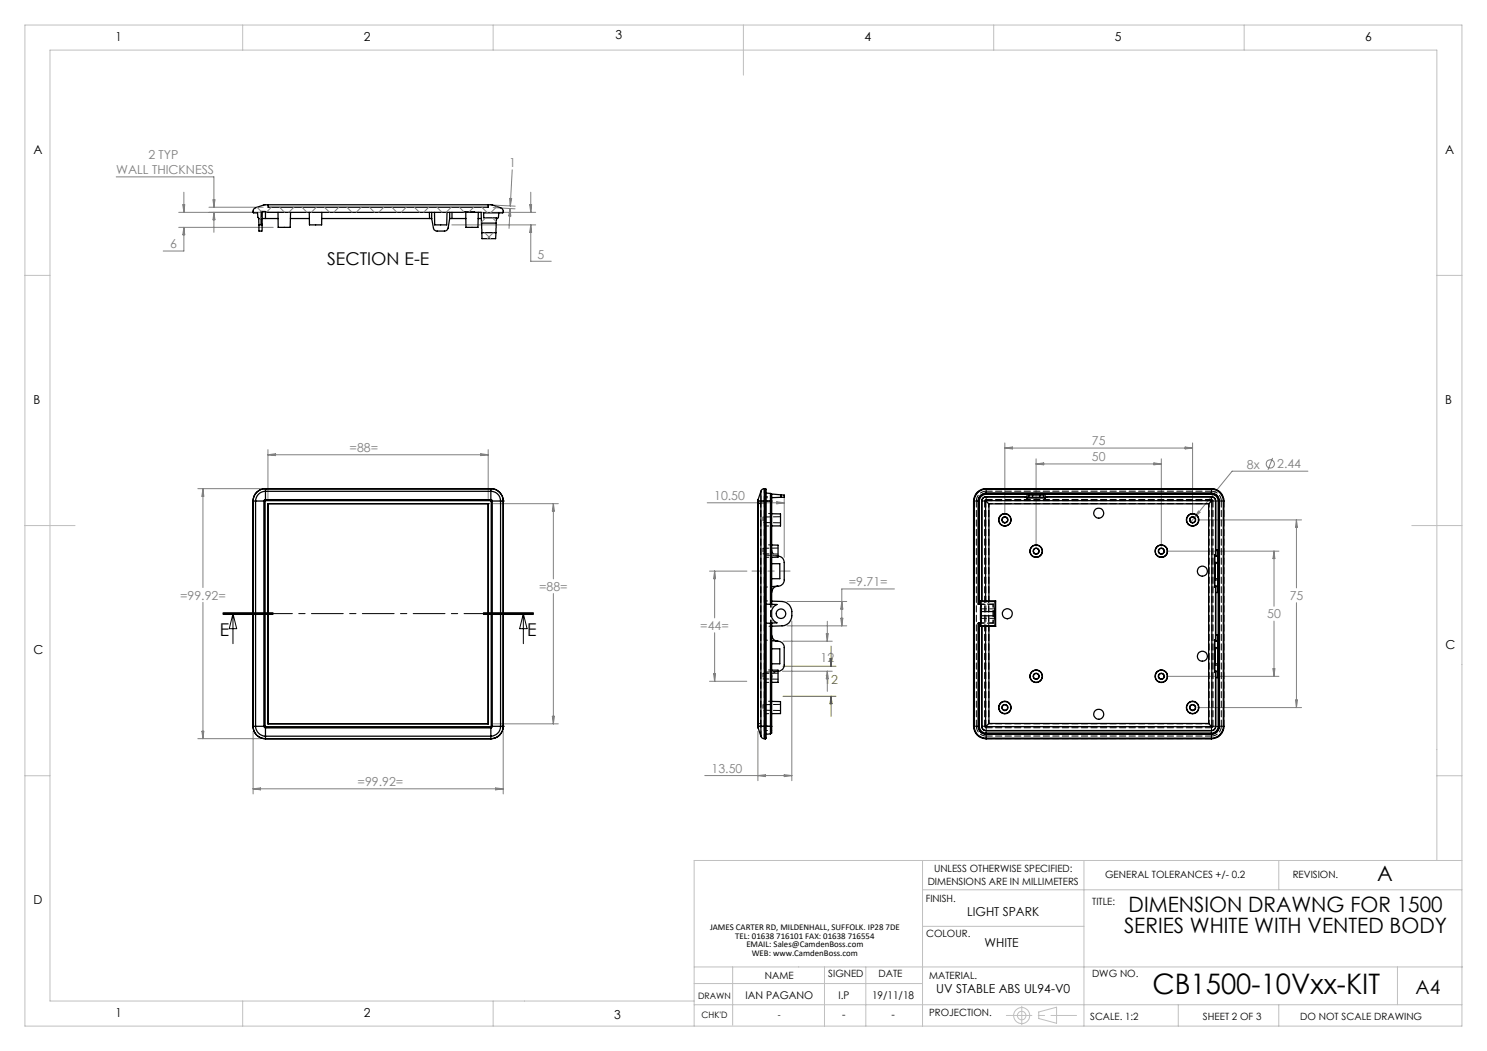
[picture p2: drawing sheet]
<svg xmlns="http://www.w3.org/2000/svg" width="297mm" height="210mm" viewBox="0 0 297 210" stroke-linecap="round" stroke-linejoin="round" font-family="sans-serif">
<g fill="none" stroke="#c0c0c0" stroke-width=".2">
<path d="M5 5h287v200h-287zM48.5 5v5M98.5 5v5M148.5 5v10M198.5 5v5M248.5 5v5M5 55h5M287 55h5M5 105h10M282 105h10M5 155h5M287 155h5"/>
<path d="M184.3 171.9v33.1M184.3 177.8h107.7M216.5 171.9v33.1M255.4 171.9v5.9M287 171.9v-161.9h-277v190h128.6M292 171.9h-153.4v33.1M138.6 196.5h45.7M138.6 193.2h153.5M146.3 193.2v11.6M164.7 193.2v11.8M172.9 193.2v11.8M184.3 185.1h32.2"/>
<path d="M279.1 193.2v7.6M48.5 200v5M98.5 200v5M138.6 200.8h153.4M207.5 202.2l3.5-.9v3.2l-3.5-1zM235.3 200.8v4.2M255.4 200.8v4.2"/>
<circle cx="204.1" cy="202.9" r="1.6"/>
<circle cx="204.1" cy="202.9" r=".86"/>
</g>
<path d="M201 202.9h14" fill="none" stroke="#c0c0c0" stroke-width=".2" stroke-dasharray="15.2 1.3 1.3 1.3" stroke-dashoffset="10.1"/>
<path d="M204.1 201v3.8" fill="none" stroke="#c0c0c0" stroke-width=".2" stroke-dasharray="15.2 1.3 1.3 1.3"/>
<g fill="none" stroke="#808080" stroke-width=".2">
<path d="M23.2 35.3h19.5v6.1M36.7 38.4v4M42.5 39.9h.4l-.2 1.5zM101.8 39.6l.4 .1-.3 1.5zM102.3 33.9l-.4 7.3M106 38.4v4M35.7 42.4h21.3M35.7 45.4h18.9M36.5 40.9h.4l-.2 1.5zM36.7 45.4v4.8h-4.1M36.7 45.4l.2 1.5h-.4zM41.7 41.4h10.9"/>
<path d="M42.7 42.4v4M42.7 42.4l.2 1.5h-.4zM51.3 41.4l.9 .9M52.1 43.5l-.1 .2M54.2 41.4l-1 1M55.8 41.4l1 1M58.7 41.4l-1 1M60.3 41.4l1 1M63.2 41.4l-1 1M64.8 41.4l1 1M67.7 41.4l-1 1M69.3 41.4l1 1"/>
<path d="M72.1 41.4l-.9 1M73.8 41.4l1 1M76.7 41.4l-1.1 1M78.3 41.4l1 1M81.1 41.4l-.9 1M82.8 41.4l1 1M85.6 41.4l-1 1M87.3 41.4l1 1M90.1 41.4l-1 1M90.2 44.9h16.8M91.8 41.4l.9 1M93.8 42.4h13.2"/>
<path d="M94.6 41.4l-.9 1M96.2 41.4l1.2 1.1M96.8 46.5l1.2 1.2M97 43.5l-.8 .9M98.4 43.5l.7 .8M98.5 41.5l4.4 .2M98.5 41l4.4 .2M98.5 46.5l-1.2 1.2M99.3 41.3l-1.3 1.2M101.9 41.7l-.2 3.9M101.9 41.7l.1 1.5-.4-.1zM105.8 40.9h.4l-.2 1.5z"/>
<path d="M106 44.9v7.3h4.1M106 44.9l.2 1.5h-.4zM39.5 97.6h12.5M40.5 97.6v19.8M40.5 97.6l.2 1.6h-.4zM53.5 89.8v9.8M53.5 90.9h44M53.5 90.9l1.5-.2v.3zM96 90.7l1.5 .2-1.5 .1zM97.5 89.8v9.8M156.6 99.5v11.9M200.7 88.5v14.4"/>
<path d="M200.7 89.5h37.5M200.7 89.5l1.5-.2v.4zM206.9 91.7v17.4M206.9 92.7h25.1M206.9 92.7l1.6-.2v.4zM230.5 92.5l1.5 .2-1.5 .2zM232 91.7v17.4M236.7 89.3l1.5 .2-1.5 .2zM238.2 88.5v14.4M254.2 91.5l-.9 2.4M261.2 94.1h-15.1l-7.5 9.3M98.5 100.6h13"/>
<path d="M110.5 100.6v15.1M110.5 118.6v26M110.5 100.6l.2 1.5h-.4zM141.3 100.5h15.3M141.7 114.1h7.5M142.7 114.1v9.4M142.7 114.1l.2 1.5h-.4zM151.4 100.5l1.5-.2v.4zM155.2 100.3l1.4 .2-1.4 .2zM178.6 117.7h-10.5v7.4M232.9 110.1h22.5M238.6 103.4l-.8 .9"/>
<path d="M239.2 103.9h20.8M239.4 102.1l.3 .3-1.1 1zM254.5 110.1v11M254.5 110.1l.1 1.5h-.4zM258.9 103.9v13.6M258.9 103.9l.3 1.5h-.4zM40.5 120.4v27.2M141.7 136.1h7.5M142.5 134.6h.4l-.2 1.5zM142.7 126.4v9.7M156.3 134.1h9.9M156.4 128.1h9.8"/>
<path d="M157.2 120.2h11.9M157.2 125.1h11.9M158.2 124.1v31.9M165 126.6h.4l-.2 1.5zM165.2 124.1v4M165.2 134.1v4M165.2 134.1l.2 1.5h-.4zM167.9 123.5h.4l-.2 1.6zM168.1 120.2l.2 1.5h-.4zM232.9 135.1h22.5M254.2 133.6h.4l-.1 1.5zM254.5 124.1v11"/>
<path d="M258.8 139.9h.4l-.3 1.5zM258.9 120.4v21M39.5 147.6h12.5M40.3 146.1h.4l-.2 1.5zM50.6 146.1v12.5M50.6 157.6h49.9M50.6 157.6l1.4-.2v.4zM98.5 144.6h13M99 157.4l1.5 .2-1.5 .2zM100.5 146.1v12.5M110.3 143.1h.4l-.2 1.5zM140.8 155h17.4"/>
<path d="M151.4 155l1.5-.2v.4zM151.4 146.1v9.9M156.6 154.8l1.6 .2-1.6 .2zM239.2 141.4h20.8"/>
<circle cx="253.7" cy="92.7" r=".83"/>
</g>
<path d="M106.5 122.6h-62" fill="none" stroke="#000" stroke-width=".2" stroke-dasharray="6.3 1.3 1.3 1.3" stroke-dashoffset="2.7"/>
<path d="M44.5 122.8h10zM44.5 122.6h10M44.5 122.4h10M46.5 122.6l.8 3h-1.5zM46.5 122.6v6M96.5 122.6h10M96.5 122.4h10M96.5 122.8h10M104.5 122.6v6M104.5 122.6l.8 3h-1.5z" fill="none" stroke="#000" stroke-width=".2"/>
<path d="M157.8 114.1h-7.6" fill="none" stroke="#808080" stroke-width=".2" stroke-dasharray="15.2 1.3 1.3 1.3" stroke-dashoffset="13.3"/>
<path d="M156.4 139.1h10.6M156.4 133.1h10.6M165.8 131.6h.4l-.2 1.5zM166 129.1v4M166 139.1v4M166 139.1l.2 1.5h-.4z" fill="none" stroke="#808000" stroke-width=".2"/>
<g fill="none" stroke="#000" stroke-width=".25">
<path d="M51.7 43.7l-.2-.3-.1-.9h-.7a.68 .68 0 0 1 .3-1l1.9-.6h45.3l1.8 .6a.72 .72 0 0 1 .4 1h-3.8v1h2.6l-.1 1.1M51.7 43.7v1.2M51.7 43.7h.4M51.7 44.9v1.3h.6l.1-1.3M51.7 44.9h.7M52.1 43.7v1.1h.3M52.4 44.8v.1M52.4 43.7h.6M52.4 42.3v2.5M53 42.3v1.4M53 43.7h2.6M53.5 40.9l.1 .5h43.9v-.5"/>
<path d="M55.5 42.4l.1 3h2.4v-3M58 43.7h3.8M61.8 42.4v2.5h2.4l.1-2.5M64.2 43.7h21.6M85.8 42.4v1.3M85.8 43.7h.4M86.2 43.7l.4 1.9a.74 .74 0 0 0 .7 .6h1.5a.74 .74 0 0 0 .7-.6l.3-1.9M86.2 42.4v1.3M86.8 42.4v2.5h2.4l.1-2.5M89.8 43.7h.5M89.8 42.4v1.3M90.3 42.4v1.3"/>
<path d="M90.3 43.7h2.8M92.8 42.4h-39.4l-.4-.1h-.8l-.1 1.4M92.8 42.4h2M93 42.4l.1 3h2.4v-3M94.8 42.4h1.3l.1 2.2M95.5 43.7h.6M96.2 44.6v1.9M96.2 44.6h2.9M96.2 46.5h2.9M96.2 46.5l.1 1.2h2.7l.1-1.2M99.1 44.6v1.9M99.6 42.5v.9l-.2 .3h-.3"/>
<path d="M53 99.8v.2M53 99.8l-.3 .3M53 98.2a1.99 1.99 0 0 0-2 1.9M53 97.6a2.47 2.47 0 0 0-2.4 2.5M53 97.6v.6M53 97.6h.1M53 97.6h45.2M53 99.8h45M53 98.2v1.6M53 98.2h45M98 99.8l.3 .3M98 99.8v.2"/>
<path d="M98 98.2a1.93 1.93 0 0 1 2 1.9M98 97.6v.6M98 97.6a2.53 2.53 0 0 1 2.5 2.5M98 97.6a2.41 2.41 0 0 1 2.5 2.5M98 97.6h.1M98 98.2v1.6M151.4 99.8v.3M152 98.2v1.9M152 98.2l-.6 1.6M152.6 97.6v2.5M152.6 97.6a.68 .68 0 0 0-.6 .6M152.6 97.6h.3"/>
<path d="M152.9 97.6v50M152.9 97.6l.1 .1v49.8l-.1 .1M153 98.5l.9 .1M153.9 98.6v22.1M153.9 98.6l.2 .2v1.3M154 98.7l2 .2M156 98.9h.6v.5h-.6M156 99.4h-1.9M156 98.9v.5M197 99.3l8.5 .1M197 99.3a.84 .84 0 0 0-.9 .8M197 98.8a1.33 1.33 0 0 0-1.4 1.3"/>
<path d="M197 99.3h.1M197 98.5a1.57 1.57 0 0 0-1.6 1.6M197 97.7a2.35 2.35 0 0 0-2.4 2.4M197 97.6a2.47 2.47 0 0 0-2.5 2.5M197 97.6h44.9M197 98.8h8.1M197 97.6v.1M197 98.5v.3M197 98.5h44.9M197 97.7h44.9M204.7 99.3l.4 .2M205.1 98.7l.4 .2"/>
<path d="M205.1 98.7h3.7M205.1 99.5h3.6M205.1 98.7v.8M205.5 98.9h.7M205.5 99.4h.7M205.5 98.9v.5M206.2 98.9h1.5M206.2 99.4h1.5M206.2 98.9v.5M207.7 99.4h.7M207.7 98.9v.5M208.4 98.9h-.7"/>
<path d="M208.4 98.9v.5M208.7 98.8v.7M208.7 98.8h33.2M208.8 98.7l-.4 .2M208.8 98.7l-.1 .1M209.2 99.3l-.5 .1h-.3M209.2 99.3h.1M209.2 99.3h32.7M209.2 99.3l-.5 .2M241.9 98.8a1.33 1.33 0 0 1 1.4 1.3M241.9 99.3a.84 .84 0 0 1 .9 .8M241.9 99.3h.1"/>
<path d="M241.9 98.5a1.57 1.57 0 0 1 1.7 1.6M241.9 97.7a2.41 2.41 0 0 1 2.4 2.4M241.9 97.6a2.47 2.47 0 0 1 2.5 2.5M241.9 97.6v.1M241.9 98.5v.3M50.5 100.1v45M50.5 100.1h.1M50.6 100.1h.4M51 100.1v45M51 100.1h1.7M52.7 100.1h.3M52.7 100.1v45"/>
<path d="M53 100.1v45M53 100v.1M53 100h45M97.5 100.6h.1M97.5 100.6h-44v44M97.5 100.6v44h-44M98 100l.1 .1M98.1 100.1h.2M98.1 100.1v45M98.3 100.1v45M98.3 100.1h1.7M100 100.1h.5"/>
<path d="M100 100.1v45M100.5 100.1h.1M100.5 100.1v45M151.4 100.1h.1M151.4 100.1v45M151.4 100.1h.6M152 100.1h.6M152 100.1v45M152.6 100.1h1.5M152.6 100.1v45M154.1 102.6l1.8 .1v2.4h-1.8M154.1 108.9h1.3v2.4l-1.3 .1"/>
<path d="M154.1 100.1v20.6M154.1 112.6h1.7v3h-1.7M155.3 117.1a1.34 1.34 0 0 0-1.2 1.3M155.3 117.1l-1.2 .1M155.4 111.1a1.26 1.26 0 0 1 1.2 1.3v3.5a1.22 1.22 0 0 1-1.3 1.2M194.5 100.1h.1M194.5 100.1v45M194.6 100.1v45M195.4 100.1h.2M195.4 100.1v20.6M195.6 100.1v20.6M196.1 100.1h.1"/>
<path d="M196.1 100.1v20M196.9 100l.6 .7M196.9 100h45.1M196.9 100v20.1M197.5 100.7v19.4M197.5 100.7h43.9M241.4 100.7v43.9M242 100l-.6 .7M242 100v45.2M242.6 110.9v.2M242.6 110.9v6.5M242.6 110.9h.2"/>
<path d="M242.6 117.4h.2M242.6 115.6h.1M242.6 112.6h.1M242.6 111.1v1.3M242.6 111.1h.1M242.6 115.9v1.2M242.6 117.1h.1M242.6 112.4v3.5M242.6 112.4h.6M242.6 115.9h.6M242.6 111.1h.7M242.6 117.1v.3"/>
<path d="M242.6 117.1h.7M242.8 100.1h.1M242.8 110.9v.1M242.8 100.1v10.8M242.8 117.4v10.5M242.8 109.9v1.2M242.8 117.1v1.3M242.8 109.9h.5M242.8 118.4h.5M242.8 117.2v.2M242.8 100.1v9.8M242.8 118.4v8.5"/>
<path d="M243.2 115.9l.1 1.2M243.2 112.4v3.5M243.3 112.6h.1M243.3 115.6h.1M243.3 117.1v1.3M243.3 111.1l-.1 1.3M243.3 109.9v1.2M243.3 109.9v8.5M243.3 100.1h.3M243.3 100.1v45M243.6 100.1v45M244.3 100.1h.1"/>
<path d="M244.3 100.1v45M244.4 100.1v45M153 124.5h.9M153 120.7h.9M153.9 124.5v22.1M153.9 120.7h.2M154.1 120.1l2.1 .1a2.22 2.22 0 0 1 2 2.8 1.99 1.99 0 0 1-2 2.1h-2.1M154.1 120.7l1.1 .1a2 2 0 0 0-1.2 1.8 2 2 0 0 0 1.2 1.9h-1.1M154.1 133.9h1.3v2.4h-1.3M154.1 126.9a1.27 1.27 0 0 0 1.2 1.2M154.1 124.5v20.6M154.1 124.5h-.2"/>
<path d="M154.1 129.6h1.7v3h-1.7M154.1 128l1.2 .1M155.3 128.1a1.29 1.29 0 0 1 1.3 1.3v3.5a1.2 1.2 0 0 1-1.2 1.2M195.4 120.7v-20.6a1.51 1.51 0 0 1 1.6-1.5h44.9a1.57 1.57 0 0 1 1.6 1.5v45a1.57 1.57 0 0 1-1.6 1.5h-44.9a1.51 1.51 0 0 1-1.6-1.5v-20.6M195.4 124.5v20.6M195.4 120.7h.4M195.6 124.5v20.6M195.6 124.5h.2M195.6 124.5h-.2M195.8 120.7v3.8M195.8 120.1v.6M195.8 124.5v.6"/>
<path d="M195.8 120.1l.1 .1M195.8 125.1h.3M195.9 120.2l.1 2M195.9 121.7v1.9zM195.9 125.1h2.9M195.9 120.2h2.9M195.9 125.1h-.1M196 123l-.1 2.1M196 123h2.7M196 122.2v.8M196 122.2h2.7M196.1 125.1l.8 .1"/>
<path d="M196.1 125.1v20M196.1 120.1h.1M196.9 120.1h.6M196.9 125.2h.6M196.9 120.1h-1.1M196.9 125.2v20M197.5 120.1h1.4M197.5 125.2h1.4M197.5 125.2v19.4M198.7 123l.1 2.1M198.7 122.2v.8M198.8 120.2l-.1 2"/>
<path d="M198.8 121.7v1.9zM198.8 125.1l.1 .1M198.9 120.1v5.1M198.9 120.1l-.1 .1M242.6 127.9v6.5M242.6 127.9v.2M242.6 127.9h.2M242.6 134.4h.2M242.6 129.6h.1M242.6 132.6h.1M242.6 128.1v1.3M242.6 132.9v1.2"/>
<path d="M242.6 128.1h.1M242.6 134.1h.1M242.6 129.4v3.5M242.6 128.1h.7M242.6 129.4h.6M242.6 132.9h.6M242.6 134.1h.7M242.6 134.1v.3M242.8 127.9v.1M242.8 134.4v10.7M242.8 126.9v1.2M242.8 134.1v1.3"/>
<path d="M242.8 126.9h.5M242.8 135.4h.5M242.8 134.2v.2M242.8 135.4v9.7M243.2 132.9l.1 1.2M243.2 129.4v3.5M243.3 129.6h.1M243.3 132.6h.1M243.3 134.1v1.3M243.3 128.1l-.1 1.3M243.3 126.9v1.2M243.3 126.9v8.5"/>
<path d="M50.5 145.1a2.53 2.53 0 0 0 2.5 2.5M50.5 145.1h.1M50.6 145.1h.4M50.6 145.1a2.41 2.41 0 0 0 2.4 2.5M51 145.1a2.05 2.05 0 0 0 2 2M51 145.1h1.7M52.7 145.1l.3 .3M52.7 145.1h.3M53 145.1v.1M53 145.2v.2M53 147.1v.5M53 145.2h45"/>
<path d="M53 145.4h45M53 147.1h45M53 145.4v1.7M53 147.6h.1M53 147.6h45M97.5 144.6h-44M98 145.2v.2M98 147.1v.5M98 145.4v1.7M98 147.6h.1M98.1 145.1l-.1 .1M98.1 145.1h.2"/>
<path d="M98.3 145.1l-.3 .3M98.3 145.1h1.7M100 145.1a1.99 1.99 0 0 1-2 2M100 145.1h.5M100.5 145.1a2.47 2.47 0 0 1-2.5 2.5M100.5 145.1h.1M151.4 145.1v.3M151.4 145.1h.1M151.4 145.1h.6M151.4 145.4l.6 1.7M152 145.1v2M152 145.1h.6"/>
<path d="M152 147.1l.1 .3 .5 .2M152.6 145.1v2.5M152.6 145.1h1.5M152.6 147.6h.3M153.9 146.6l-.9 .1M154.1 145.1v1.4l-.2 .1M154.1 140.2h1.8v2.4h-1.8M194.5 145.1a2.53 2.53 0 0 0 2.5 2.5M194.5 145.1h.1M194.6 145.1a2.29 2.29 0 0 0 2.4 2.4M195.4 145.1a1.57 1.57 0 0 0 1.6 1.6M195.4 145.1h.2"/>
<path d="M195.6 145.1a1.33 1.33 0 0 0 1.4 1.4M196.1 145.1a.9 .9 0 0 0 .9 .9M196.1 145.1h.1M196.1 145.1a.84 .84 0 0 0 .9 .9M196.9 145.2h45.1M197 147.6h44.9M197 146h44.9M197 146.5h44.9M197 146h.1M197 146.5v.2M197 147.5v.1M197 146.7h44.9"/>
<path d="M197 147.5h44.9M197.5 144.6l-.6 .6M197.5 144.6h43.9M241.4 144.6l.6 .6M241.9 146h.1M241.9 146.5v.2M241.9 147.5v.1M242.8 145.1a.84 .84 0 0 1-.9 .9M242.8 145.1h.1M242.8 145.1a.9 .9 0 0 1-.9 .9M243.3 145.1a1.33 1.33 0 0 1-1.4 1.4M243.3 145.1h.3"/>
<path d="M243.6 145.1a1.57 1.57 0 0 1-1.7 1.6M244.3 145.1a2.35 2.35 0 0 1-2.4 2.4M244.3 145.1h.1M244.4 145.1a2.53 2.53 0 0 1-2.5 2.5"/>
<circle cx="200.7" cy="103.9" r=".62"/>
<circle cx="200.7" cy="103.9" r=".55"/>
<circle cx="200.7" cy="103.9" r="1.2"/>
<circle cx="200.7" cy="103.9" r="1.24"/>
<circle cx="207" cy="110.1" r=".6"/>
<circle cx="207" cy="110.1" r=".55"/>
<circle cx="207" cy="110.1" r="1.2"/>
<circle cx="207" cy="110.1" r="1.26"/>
<circle cx="219.4" cy="102.5" r=".99"/>
<circle cx="231.9" cy="110.1" r=".54"/>
<circle cx="232" cy="110.1" r="1.27"/>
<circle cx="232" cy="110.1" r="1.21"/>
<circle cx="232" cy="110.1" r=".6"/>
<circle cx="238.2" cy="103.9" r=".62"/>
<circle cx="238.2" cy="103.9" r=".55"/>
<circle cx="238.2" cy="103.9" r="1.24"/>
<circle cx="238.2" cy="103.9" r="1.2"/>
<circle cx="240.2" cy="114.1" r="1"/>
<circle cx="156" cy="122.6" r=".95"/>
<circle cx="201.2" cy="122.6" r="1"/>
<circle cx="206.9" cy="135.1" r=".61"/>
<circle cx="207" cy="135.1" r=".55"/>
<circle cx="207" cy="135.1" r="1.24"/>
<circle cx="207" cy="135.1" r="1.21"/>
<circle cx="231.9" cy="135.1" r=".54"/>
<circle cx="231.9" cy="135.1" r=".61"/>
<circle cx="232" cy="135.1" r="1.25"/>
<circle cx="232" cy="135.1" r="1.22"/>
<circle cx="240.2" cy="131.1" r=".99"/>
<circle cx="200.7" cy="141.4" r=".62"/>
<circle cx="200.7" cy="141.4" r=".55"/>
<circle cx="200.7" cy="141.4" r="1.2"/>
<circle cx="200.7" cy="141.4" r="1.24"/>
<circle cx="219.4" cy="142.7" r="1"/>
<circle cx="238.2" cy="141.4" r=".62"/>
<circle cx="238.2" cy="141.4" r=".55"/>
<circle cx="238.2" cy="141.4" r="1.2"/>
<circle cx="238.2" cy="141.4" r="1.24"/>
</g>
<path d="M152.7 99.3l1.5-.1M152.7 99.5l1.5-.1M152.7 100.1h1.5M152.7 117.3l1.5-.1M152.7 120.1h1.5M152.7 127.9l1.5 .1M153.9 120.7v3.8M154.2 125.1l-1.5 .1M154.2 124.5v-3.8M198.3 124.4v-3.6M152.7 146h1.5M152.7 145.1h1.5" fill="none" stroke="#000" stroke-width=".2" stroke-dasharray="1.3 .6" stroke-dashoffset=".7"/>
<path d="M152.7 100.1v-.8M153 100.1h.9M198.3 120.8h-2.4M198.3 124.4h-2.4M152.7 146v-.9M153 145.1h.9" fill="none" stroke="#000" stroke-width=".2" stroke-dasharray="1.3 .6" stroke-dashoffset=".4"/>
<path d="M152.7 120.1v-20M195.9 123.6h2.9M198.8 121.7h-2.9M152.7 145.1v-19.9" fill="none" stroke="#000" stroke-width=".2" stroke-dasharray="1.3 .6" stroke-dashoffset=".2"/>
<path d="M152.7 100.1v-2.5M152.7 100.1h-.7M152.7 100l.2 .7M155.3 111.1l-2.6-.2M155.3 134.1l-2.6 .2M152.7 147.6v-2.5M152.7 145.1h-.7M152.7 145.2l.2-.6" fill="none" stroke="#000" stroke-width=".2" stroke-dasharray="1.3 .6" stroke-dashoffset=".3"/>
<path d="M152.4 103.3v1.1M152.4 109.6v1.1M152.9 100.7v19.4M197.5 100.6h44M241.5 100.6v44M152.4 134.6v1.1M152.9 125.1v19.5M152.4 140.8v1.1M197.5 144.6v-44M241.5 144.6h-44" fill="none" stroke="#000" stroke-width=".2" stroke-dasharray="1.3 .6" stroke-dashoffset=".5"/>
<g fill="none" stroke="#000" stroke-width=".2" stroke-dasharray="1.3 .6">
<path d="M156 98.8v.6M197 97.6h.1M197 98.1v-.5M197 98.1h45M197 99.8v.2M197 99.8l-.3 .3M242 97.6h.1M242 97.6v.5M242 97.6h-45M242 98.1a1.96 1.96 0 0 1 1.9 2M242 99.8v.2M242 99.8h-45"/>
<path d="M151.4 100.1h.1M151.4 100.1v-.3M151.4 100.1h.6M151.9 100.6h-.5M152 100.1v45M152.7 100.1h.2M152.9 103.5h.1M152.9 115.1h.1M152.9 101.5h.1M152.9 113.1h.1M153 100.1h-.1M153.9 100.1h.3"/>
<path d="M155.4 111.1h-.1M194.5 100.1h.1M194.5 100.1v45M195 100.1h-.5M195 100.1a1.96 1.96 0 0 1 2-2M196.7 100.1v45M196.7 100.1h.2M196.9 100.1l.1-.1M197 100h45M242 100v.1M242 100.1h.3M242 100.1v45"/>
<path d="M242.3 100.1l-.3-.3M242.6 115.6h.7M242.6 112.6h.7M243.9 100.1v45M244.5 100.1h.1M244.5 100.1h-.6M152.7 120.1v5.1M152.9 123.6h.1M152.9 132.1h.1M152.9 125.1v-5M152.9 121.6h.1M152.9 130.1h.1"/>
<path d="M155.3 134.1h.1M198.3 120.8l.1-.1M198.4 124.5l-.1-.1M242.6 129.6h.7M242.6 132.6h.7M151.4 145.1h.1M151.4 145.4v-.3M151.4 145.1v-45M151.9 144.6h-.5M152 145.1h-.6M152.7 145.1v-45M152.9 143.7h.1"/>
<path d="M152.9 141.7h.1M152.9 145.1h.1M152.9 145.1h-.2M153.9 145.1h.3M194.5 145.1h.1M195 145.1h-.5M195 145.1v-45M196.7 145.1h.2M196.7 145.1l.3 .3M196.9 145.1v-45M197 147.6h.1M197 147.6h45"/>
<path d="M197 147.1v.5M197 147.1a1.96 1.96 0 0 1-2-2M197 145.4h45M197 145.2v.2M197 145.2l-.1-.1M242 147.6h.1M242 147.6v-.5M242 147.1h-45M242 145.4l.3-.3M242 145.2v.2M242 145.2h-45M242 145.1h.3"/>
<path d="M242 145.1v.1M242.3 145.1v-45M243.9 145.1a1.96 1.96 0 0 1-1.9 2M244.5 145.1v-45M244.5 145.1h-.6M244.5 145.1h.1"/>
</g>
<g fill="none" stroke="#000" stroke-width=".2" stroke-dasharray="1.3 .6" stroke-dashoffset=".6">
<path d="M197 97.6a2.48 2.48 0 0 0-2.5 2.5M152.9 101.5v2M152.9 113.1v2M152.9 105.1h1.3M152.9 111.4l1.3-.1M154.2 102.6h-1.3M154.2 108.9h-1.3M197.5 100.6h43.9M241.4 100.6v44M244.5 100.1a2.48 2.48 0 0 0-2.5-2.5M152.9 121.6v2M152.9 130.1v2"/>
<path d="M152.9 136.4l1.3-.1M154.2 133.9h-1.3M198.4 120.7v3.8M151.9 144.6v-44M152.9 141.7v2M152.9 142.6h1.3M154.2 140.1h-1.3M194.5 145.1a2.48 2.48 0 0 0 2.5 2.5M197.5 144.6v-44M241.4 144.6h-43.9M242 147.6a2.48 2.48 0 0 0 2.5-2.5"/>
</g>
<path d="M152 98.1v2M152 145.1v2" fill="none" stroke="#000" stroke-width=".2" stroke-dasharray="1.3 .6" stroke-dashoffset="1"/>
<path d="M155.3 111.1a1.25 1.25 0 0 1-1.1-1.2M154.2 135.4a1.25 1.25 0 0 1 1.1-1.3" fill="none" stroke="#000" stroke-width=".2" stroke-dasharray="1.3 .6" stroke-dashoffset=".9"/>
<path d="M152.4 104.4l3.5 .1M155.9 103.2l-3.5 .1M152.4 141.9l3.5 .1M155.9 140.7l-3.5 .1" fill="none" stroke="#000" stroke-width=".2" stroke-dasharray="1.3 .6" stroke-dashoffset="-.2"/>
<path d="M152.4 110.7h3M155.4 109.5l-3 .1M152.4 135.7h3M155.4 134.5l-3 .1M198.4 124.5h-3M198.4 120.7h-3" fill="none" stroke="#000" stroke-width=".2" stroke-dasharray="1.3 .6" stroke-dashoffset=".1"/>
<path d="M197 99.8v-1.7M242 99.8v-1.7M196.7 100.1h-1.7M242.3 100.1h1.6M195 145.1h1.7M197 147.1v-1.7M242 147.1v-1.7M243.9 145.1h-1.6" fill="none" stroke="#000" stroke-width=".2" stroke-dasharray="1.3 .6" stroke-dashoffset=".8"/>
<text font-size="5.6" x="230.2" y="198.6">CB1500-10Vxx-KIT</text>
<g font-size="4.2">
<text x="275.1" y="176">A</text>
<text x="225.4" y="182.2">DIMENSION DRAWNG FOR 1500</text>
<text x="224.5" y="186.5">SERIES WHITE WITH VENTED BODY</text>
</g>
<text font-size="3.9" x="282.7" y="198.6">A4</text>
<g font-size="3.5">
<text x="65.3" y="52.9">SECTION E-E</text>
<text x="43.9" y="127.2">E</text>
<text x="105.3" y="127.2">E</text>
</g>
<g font-size="2.5">
<text x="23.1" y="8.2">1</text>
<text x="72.7" y="8.2">2</text>
<text x="123" y="7.8">3</text>
<text x="172.7" y="8.2">4</text>
<text x="222.7" y="8.2">5</text>
<text x="272.7" y="8.2">6</text>
<text x="6.7" y="30.7">A</text>
<text x="288.7" y="30.7">A</text>
<text x="6.7" y="80.7">B</text>
<text x="288.7" y="80.7">B</text>
<text x="6.7" y="130.7">C</text>
<text x="288.7" y="129.7">C</text>
<text x="6.7" y="180.7">D</text>
<text x="193.2" y="183.1">LIGHT SPARK</text>
<text x="196.6" y="189.3">WHITE</text>
<text x="23.1" y="203.2">1</text>
<text x="72.7" y="203.2">2</text>
<text x="122.7" y="203.5">3</text>
<text x="187" y="198.3">UV STABLE ABS UL94-V0</text>
</g>
<g font-size="2.5" fill="#808080">
<text x="23.2" y="34.8">WALL THICKNESS</text>
<text x="29.6" y="31.8">2 TYP</text>
<text x="101.7" y="33.4">1</text>
<text x="34" y="49.6">6</text>
<text x="107.4" y="51.7">5</text>
<text x="218.1" y="89">75</text>
<text x="69.8" y="90.3">=88=</text>
<text x="218.1" y="92.1">50</text>
<text x="249.1" y="93.6">8x</text>
<text x="255.1" y="93.6">2.44</text>
<text x="142.6" y="99.9">10.50</text>
<text x="36" y="119.8">=99.92=</text>
<text x="107.7" y="118.1">=88=</text>
<text x="169.5" y="117.1">=9.71=</text>
<text x="257.6" y="119.9">75</text>
<text x="139.9" y="125.9">=44=</text>
<text x="253.1" y="123.5">50</text>
<text x="163.9" y="132.3">12</text>
<text x="142.1" y="154.4">13.50</text>
<text x="71.4" y="157.1">=99.92=</text>
</g>
<text font-size="2.5" fill="#808000" x="164.6" y="136.7">12</text>
<g font-size="2.1">
<text x="148.9" y="199.6">IAN PAGANO</text>
<text x="167.5" y="199.6">I.P</text>
<text x="168.2" y="203.5">-</text>
<text x="174.2" y="199.6">19/11/18</text>
<text x="178" y="203.5">-</text>
</g>
<g font-size="2">
<text x="185.3" y="176.8">DIMENSIONS ARE IN MILLIMETERS</text>
<text x="186.6" y="174.3">UNLESS OTHERWISE SPECIFIED:</text>
<text x="220.7" y="175.4">GENERAL TOLERANCES +/- 0.2</text>
<text x="258.2" y="175.4">REVISION.</text>
<text x="184.9" y="180.2">FINISH.</text>
<text x="218.2" y="180.9">TITLE:</text>
<text x="185" y="187.2">COLOUR.</text>
<text x="152.8" y="195.5">NAME</text>
<text x="165.4" y="195.3">SIGNED</text>
<text x="175.5" y="195.3">DATE</text>
<text x="185.6" y="195.5">MATERIAL.</text>
<text x="218.1" y="195.2">DWG NO.</text>
<text x="185.6" y="203">PROJECTION.</text>
<text x="217.8" y="203.9">SCALE. 1:2</text>
<text x="240.3" y="203.9">SHEET 2 OF 3</text>
<text x="259.7" y="203.9">DO NOT SCALE DRAWING</text>
</g>
<g font-size="1.8">
<text x="141.8" y="185.8">JAMES CARTER RD, MILDENHALL, SUFFOLK. IP28 7DE</text>
<text x="146.8" y="187.6">TEL: 01638 716101 FAX: 01638 716554</text>
<text x="149.1" y="189.3">EMAIL: Sales@CamdenBoss.com</text>
<text x="150.1" y="191.1">WEB: www.CamdenBoss.com</text>
<text x="139.4" y="199.6">DRAWN</text>
<text x="140.1" y="203.5">CHK'D</text>
<text x="155.4" y="203.4">-</text>
</g>
</svg>
